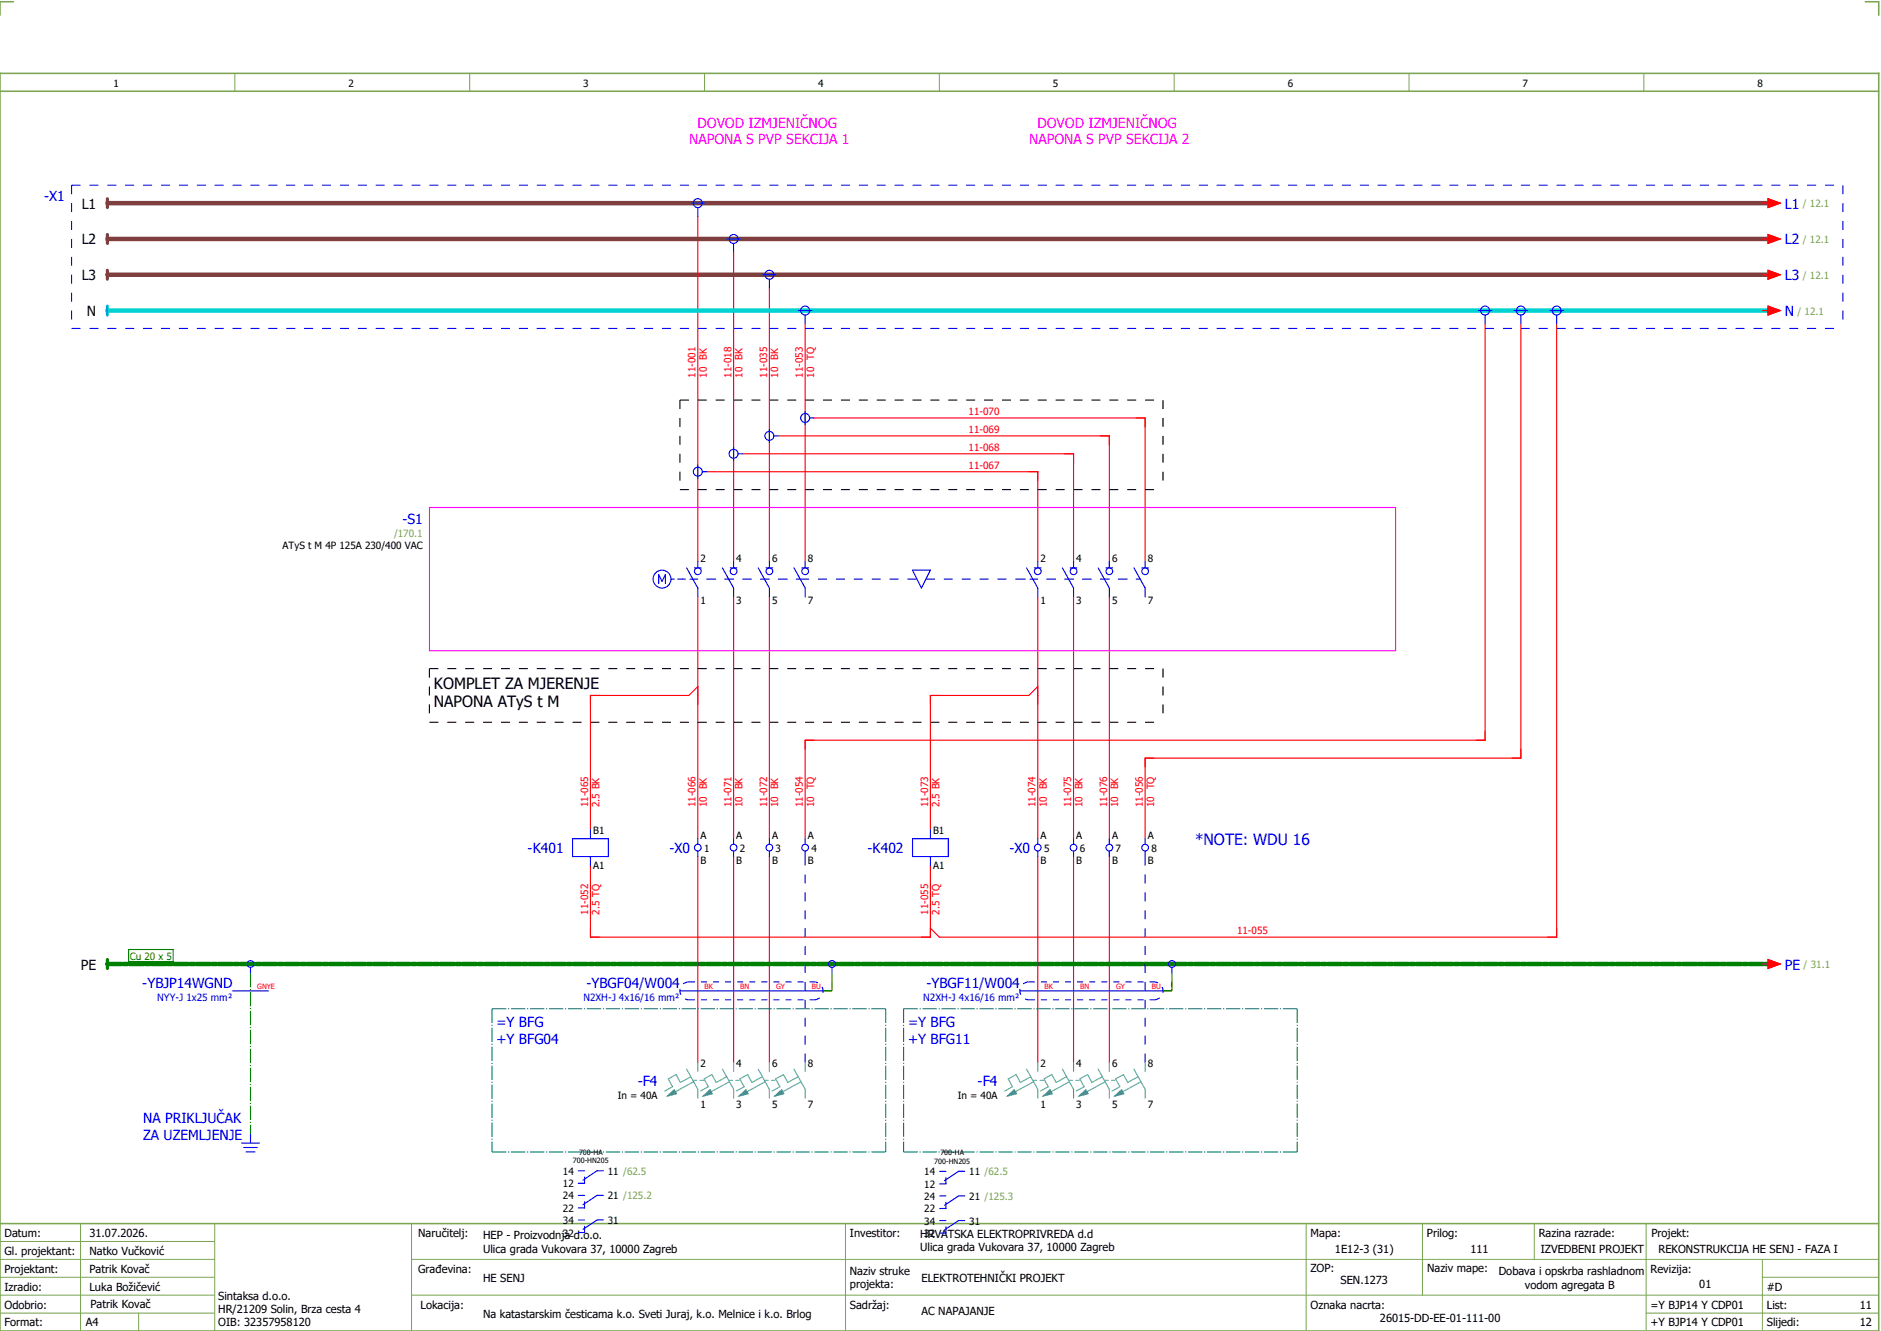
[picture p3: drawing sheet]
<svg xmlns="http://www.w3.org/2000/svg" width="421mm" height="297mm" viewBox="0 0 421 297" stroke-linecap="round" stroke-linejoin="round" font-family="sans-serif">
<path d="M0 16.4h420v281h-420zM3 .4h-3v3M417 .4h3v3M0 20.4h420M0 273.4h420" fill="none" stroke="#7ca552" stroke-width=".35"/>
<g fill="none" stroke="#7ca552" stroke-width=".22">
<path d="M52.5 16.4v4M105 16.4v4M157.5 16.4v4M210 16.4v4M262.5 16.4v4M315 16.4v4M367.5 16.4v4M0 277.4h48M18 273.4v24M48 273.4v24M92 273.4v24M189 273.4v24"/>
<path d="M292 273.4v23.8M318 273.4v16M343 273.4v8M368 273.4v23.8M0 281.4h48M0 285.4h47.8M0 293.4h47.8M31 293.4v4M47.8 289.4h-47.8M92 281.4h328M92 289.4h328M368 293.4h52"/>
<path d="M394 285.4h26M394 281.4v15.8"/>
</g>
<path d="M24 215.4h372" fill="none" stroke="#008000" stroke-width="1" stroke-dasharray="3.2 .4 1 .4"/>
<path d="M24 45.4h372M24 53.4h372M24 61.4h372" fill="none" stroke="#7f3f3f" stroke-width="1"/>
<g fill="none" stroke="#f00" stroke-width=".25">
<path d="M156 48.4v77M164 56.4v69M394 45.4h1.2M394 53.4h1.2M395.2 44.4l2.8 1-2.8 1zM395.2 52.4l2.8 1-2.8 1zM172 64.4v61M180 72.4v53M332 72.4v93h-152v22M340 72.4v97h-84v18M348 72.4v137h-138l-2-2M394 61.4h1.2"/>
<path d="M394 69.4h1.2M395.2 60.4l2.8 1-2.8 1zM395.2 68.4l2.8 1-2.8 1zM174 97.4h74v28M182 93.4h74v32M158 105.4h74v20M166 101.4h74v24M156 133.4v54M164 133.4v54M172 133.4v54M232 133.4v54M240 133.4v54"/>
<path d="M248 133.4v54M156 153.4l-2 2h-22v30M232 153.4l-2 2h-22v30M132 193.4v16h76v-16M156 191.4v46M164 191.4v46M172 191.4v46M232 191.4v46M240 191.4v46M248 191.4v46M394 215.4h1.2M395.2 214.4l2.8 1-2.8 1z"/>
</g>
<path d="M186 217.4v4M186 219.4v2M262 217.4v4M262 219.4v2M184 221.4h2M260 221.4h2" fill="none" stroke="#00be00" stroke-width=".25" stroke-dasharray="3.2 .4 .3 .4" stroke-linecap="butt"/>
<path d="M16 41.4h396M16 41.4v32M412 41.4v32M16 73.4h396M178.9 129.4h26.1M207 129.4h21.5M180 191.4v46M256 191.4v46" fill="none" stroke="#00f" stroke-width=".25" stroke-dasharray="2 2" stroke-linecap="butt"/>
<path d="M24 69.4h372" fill="none" stroke="#00d2d2" stroke-width="1"/>
<path d="M56 217.4v36" fill="none" stroke="#008000" stroke-width=".25" stroke-dasharray="3.2 .4 .3 .4" stroke-linecap="butt"/>
<path d="M24 214.4v2" fill="none" stroke="#008000" stroke-width=".7"/>
<path d="M24 44.4v2M24 52.4v2M24 60.4v2" fill="none" stroke="#7f3f3f" stroke-width=".7"/>
<g fill="none" stroke="#00f" stroke-width=".25">
<path d="M154.5 45.4h3M156 46.4v2M162.5 53.4h3M164 54.4v2M170.5 61.4h3M172 62.4v2M178.5 69.4h3M180 70.4v2M330.5 69.4h3M332 70.4v2M338.5 69.4h3M340 70.4v2"/>
<path d="M346.5 69.4h3M348 70.4v2M164 99.9v3M172 95.9v3M173 97.4h1M180 91.9v3M181 93.4h1M156 103.9v3M157 105.4h1M165 101.4h1M147.3 130.4v-2l.7 1.5 .8-1.5v2M150 129.4h.8"/>
<path d="M151.5 129.4h1.7M153.5 126.9l2.5 4.5v2M154.2 129.4h1.8M155.3 126.9h1.5M156 125.4v1.5M158 129.4h2M161.5 126.9l2.5 4.5v2M162 129.4h2M163.3 126.9h1.5M164 125.4v1.5M166 129.4h2M169.5 126.9l2.5 4.5v2"/>
<path d="M170 129.4h2M171.2 126.9h1.5M172 125.4v1.5M174 129.4h2M177.5 126.9l2.5 4.5v2M178 129.4h.9M179.2 126.9h1.5M180 125.4v1.5M204 127.4h4l-2 4zM228.5 129.4h.8M229.5 126.9l2.5 4.5v2M230.2 129.4h1.8"/>
<path d="M231.3 126.9h1.5M232 125.4v1.5M234 129.4h2M237.5 126.9l2.5 4.5v2M238 129.4h2M239.3 126.9h1.5M240 125.4v1.5M242 129.4h2M245.5 126.9l2.5 4.5v2M246 129.4h2M247.2 126.9h1.5M248 125.4v1.5"/>
<path d="M250 129.4h2M253.5 126.9l2.5 4.5v2M254 129.4h.9M255.2 126.9h1.5M256 125.4v1.5M128 187.4h8v4h-8zM132 185.4v2M132 191.4v2M156 187.4v1.2M156 190.1v1.3M164 187.4v1.2M164 190.1v1.3"/>
<path d="M172 187.4v1.2M172 190.1v1.3M180 187.4v1.2M180 190.1v1.3M204 187.4h8v4h-8zM208 185.4v2M208 191.4v2M232 187.4v1.2M232 190.1v1.3M240 187.4v1.2M240 190.1v1.3M248 187.4v1.2"/>
<path d="M248 190.1v1.3M256 187.4v1.2M256 190.1v1.3M56 216.1v1.3M186 216.1v1.3M262 216.1v1.3M52 221.4h8M152 221.4h32M228 221.4h32M54 255.4h4M54.5 256.4h3M55 257.4h2"/>
<path d="M56 253.4v2M129.3 261.6h1.4M129.3 267.1h1.4M129.3 272.6h1.4M130.7 263v1.4h-1.4M130.7 268.5v1.4h-1.4M130.7 274v1.4h-1.4M134.9 261.6h-1.4l-3.2 2.1M134.9 267.1h-1.4l-3.2 2.1M134.9 272.6h-1.4l-3.2 2.1M210.1 261.7h1.4M210.1 267.2h1.4"/>
<path d="M210.1 272.7h1.4M211.5 263.1v1.4h-1.4M211.5 268.6v1.4h-1.4M211.5 274.1v1.4h-1.4M215.7 261.7h-1.4l-3.2 2.1M215.7 267.2h-1.4l-3.2 2.1M215.7 272.7h-1.4l-3.2 2.1"/>
<circle cx="156" cy="45.4" r="1"/>
<circle cx="164" cy="53.4" r="1"/>
<circle cx="172" cy="61.4" r="1"/>
<circle cx="180" cy="69.4" r="1"/>
<circle cx="332" cy="69.4" r="1"/>
<circle cx="340" cy="69.4" r="1"/>
<circle cx="348" cy="69.4" r="1"/>
<circle cx="172" cy="97.4" r="1"/>
<circle cx="180" cy="93.4" r="1"/>
<circle cx="156" cy="105.4" r="1"/>
<circle cx="164" cy="101.4" r="1"/>
<circle cx="148" cy="129.4" r="2"/>
<circle cx="156" cy="127.6" r=".75"/>
<circle cx="164" cy="127.6" r=".75"/>
<circle cx="172" cy="127.6" r=".75"/>
<circle cx="180" cy="127.6" r=".75"/>
<circle cx="232" cy="127.6" r=".75"/>
<circle cx="240" cy="127.6" r=".75"/>
<circle cx="248" cy="127.6" r=".75"/>
<circle cx="256" cy="127.6" r=".75"/>
<circle cx="156" cy="189.4" r=".75"/>
<circle cx="164" cy="189.4" r=".75"/>
<circle cx="172" cy="189.4" r=".75"/>
<circle cx="180" cy="189.4" r=".75"/>
<circle cx="232" cy="189.4" r=".75"/>
<circle cx="240" cy="189.4" r=".75"/>
<circle cx="248" cy="189.4" r=".75"/>
<circle cx="256" cy="189.4" r=".75"/>
<circle cx="56" cy="215.4" r=".75"/>
<circle cx="186" cy="215.4" r=".75"/>
<circle cx="262" cy="215.4" r=".75"/>
</g>
<path d="M28.8 212.2h9.9v2.7h-9.9z" fill="none" stroke="#008000" stroke-width=".25"/>
<path d="M152 89.4h108M152 89.4v20M260 89.4v20M152 109.4h108M96 149.4h164M96 149.4v12M260 149.4v12M96 161.4h164" fill="none" stroke="#000" stroke-width=".25" stroke-dasharray="2 2" stroke-linecap="butt"/>
<path d="M24 68.4v2" fill="none" stroke="#00bfff" stroke-width=".7"/>
<path d="M110 225.4h88M110 225.4v32M198 225.4v32M202 225.4h88M202 225.4v32M290 225.4v32M110 257.4h88M202 257.4h88" fill="none" stroke="#007f7f" stroke-width=".25" stroke-dasharray="3.2 .4 .3 .4" stroke-linecap="butt"/>
<g fill="none" stroke="#52a5a5" stroke-width=".25">
<path d="M153.5 238.9l2.5 4.5v2M156 237.4v2M161.5 238.9l2.5 4.5v2M164 237.4v2M169.5 238.9l2.5 4.5v2M172 237.4v2M177.5 238.9l2.5 4.5v2M180 237.4v2M229.5 238.9l2.5 4.5v2M232 237.4v2M237.5 238.9l2.5 4.5v2M240 237.4v2"/>
<path d="M245.5 238.9l2.5 4.5v2M248 237.4v2M253.5 238.9l2.5 4.5v2M256 237.4v2M149.2 244.9l1.5-1.4 .5 .9zM154.4 240.6l-2.3 1.3-1-1.8-1.7 1 1 1.7-1.8 1M155 241.4h.7M155.1 241.7l-4.1 2.2M156.5 241.4h.7M157.2 244.9l1.5-1.4 .5 .9zM162.4 240.6l-2.3 1.3-1-1.8-1.7 1 1 1.7-1.8 1M163 241.4h.7"/>
<path d="M163.1 241.7l-4.1 2.2M164.5 241.4h.7M165.2 244.9l1.5-1.4 .5 .9zM170.4 240.6l-2.3 1.3-1-1.8-1.7 1 1 1.7-1.8 1M171 241.4h.7M171.1 241.7l-4.1 2.2M172.5 241.4h.7M173.2 244.9l1.5-1.4 .5 .9zM178.4 240.6l-2.3 1.3-1-1.8-1.7 1 1 1.7-1.8 1M179.1 241.7l-4.1 2.2M225.2 244.9l1.5-1.4 .5 .9zM230.4 240.6l-2.3 1.3-1-1.8-1.7 1 1 1.7-1.8 1"/>
<path d="M231 241.4h.7M231.1 241.7l-4.1 2.2M232.5 241.4h.7M233.2 244.9l1.5-1.4 .5 .9zM238.4 240.6l-2.3 1.3-1-1.8-1.7 1 1 1.7-1.8 1M239 241.4h.7M239.1 241.7l-4.1 2.2M240.5 241.4h.7M241.2 244.9l1.5-1.4 .5 .9zM246.4 240.6l-2.3 1.3-1-1.8-1.7 1 1 1.7-1.8 1M247 241.4h.8M247.1 241.7l-4.1 2.2"/>
<path d="M248.5 241.4h.7M249.2 244.9l1.5-1.4 .5 .9zM254.4 240.6l-2.3 1.3-1-1.8-1.7 1 1 1.7-1.8 1M255.1 241.7l-4.1 2.2"/>
</g>
<g fill="#52a5a5" stroke="#52a5a5" stroke-width=".22">
<path d="M157.2 244.9l1.5-1.4 .5 .9z"/>
<path d="M165.2 244.9l1.5-1.4 .5 .9z"/>
<path d="M149.2 244.9l1.5-1.4 .5 .9z"/>
<path d="M173.2 244.9l1.5-1.4 .5 .9z"/>
<path d="M233.2 244.9l1.5-1.4 .5 .9z"/>
<path d="M241.2 244.9l1.5-1.4 .5 .9z"/>
<path d="M225.2 244.9l1.5-1.4 .5 .9z"/>
<path d="M249.2 244.9l1.5-1.4 .5 .9z"/>
</g>
<path d="M154 219.4h28M154 219.4a2 2 0 0 0-2 2 2 2 0 0 0 2 2M230 219.4h28M230 219.4a2 2 0 0 0-2 2 2 2 0 0 0 2 2M154 223.4h28M182 223.4a2 2 0 0 0 2-2 2 2 0 0 0-2-2M230 223.4h28M258 223.4a2 2 0 0 0 2-2 2 2 0 0 0-2-2" fill="none" stroke="#00f" stroke-width=".25" stroke-dasharray="1.4 1.4" stroke-linecap="butt"/>
<path d="M96 113.4h216v32h-216z" fill="none" stroke="#f0f" stroke-width=".25"/>
<g fill="#f00" stroke="#f00" stroke-width=".22">
<path d="M395.2 44.4l2.8 1-2.8 1z"/>
<path d="M395.2 52.4l2.8 1-2.8 1z"/>
<path d="M395.2 60.4l2.8 1-2.8 1z"/>
<path d="M395.2 214.4l2.8 1-2.8 1z"/>
<path d="M395.2 68.4l2.8 1-2.8 1z"/>
</g>
<g font-size="3.5">
<text x="97" y="153.9">KOMPLET ZA MJERENJE</text>
<text x="97" y="158.1">NAPONA ATyS t M</text>
</g>
<text font-size="3.5" fill="#00f" x="267.2" y="188.9">*NOTE: WDU 16</text>
<g font-size="3.1" fill="#f0f">
<text x="155.9" y="28.5">DOVOD IZMJENIČNOG</text>
<text x="231.9" y="28.5">DOVOD IZMJENIČNOG</text>
<text x="154.1" y="32.3">NAPONA S PVP SEKCIJA 1</text>
<text x="230.1" y="32.3">NAPONA S PVP SEKCIJA 2</text>
</g>
<g font-size="3.1" fill="#00f">
<text x="9.9" y="45">-X1</text>
<text x="399" y="46.6">L1</text>
<text x="399" y="54.6">L2</text>
<text x="399" y="62.6">L3</text>
<text x="399" y="70.6">N</text>
<text x="89.9" y="117">-S1</text>
<text x="118" y="190.6">-K401</text>
<text x="149.7" y="190.6">-X0</text>
<text x="194" y="190.6">-K402</text>
<text x="225.7" y="190.6">-X0</text>
<text x="31.8" y="220.8">-YBJP14WGND</text>
<text x="131.1" y="220.8">-YBGF04/W004</text>
<text x="207.1" y="220.8">-YBGF11/W004</text>
<text x="399" y="216.6">PE</text>
<text x="111" y="229.5">=Y BFG</text>
<text x="111" y="233.3">+Y BFG04</text>
<text x="203" y="229.5">=Y BFG</text>
<text x="203" y="233.3">+Y BFG11</text>
<text x="142.6" y="242.6">-F4</text>
<text x="218.6" y="242.6">-F4</text>
<text x="32" y="251">NA PRIKLJUČAK</text>
<text x="32" y="254.8">ZA UZEMLJENJE</text>
</g>
<g font-size="3.1">
<text x="18.3" y="46.6">L1</text>
<text x="18.3" y="54.6">L2</text>
<text x="18.3" y="62.6">L3</text>
<text x="19.4" y="70.6">N</text>
<text x="18" y="216.6">PE</text>
</g>
<g font-size="2.5">
<text x="1" y="276.4">Datum:</text>
<text x="1" y="280.4">Gl. projektant:</text>
<text x="20" y="276.4">31.07.2026.</text>
<text x="20" y="280.4">Natko Vučković</text>
<text x="93.5" y="276.4">Naručitelj:</text>
<text x="108" y="276.9">HEP - Proizvodnja d.o.o.</text>
<text x="108" y="279.9">Ulica grada Vukovara 37, 10000 Zagreb</text>
<text x="190" y="276.4">Investitor:</text>
<text x="205.7" y="276.6">HRVATSKA ELEKTROPRIVREDA d.d</text>
<text x="205.7" y="279.6">Ulica grada Vukovara 37, 10000 Zagreb</text>
<text x="293" y="276.4">Mapa:</text>
<text x="298.4" y="279.9">1E12-3 (31)</text>
<text x="319" y="276.4">Prilog:</text>
<text x="328.7" y="279.9">111</text>
<text x="344" y="276.4">Razina razrade:</text>
<text x="344.4" y="279.9">IZVEDBENI PROJEKT</text>
<text x="369.2" y="276.3">Projekt:</text>
<text x="370.8" y="279.9">REKONSTRUKCIJA HE SENJ - FAZA I</text>
<text x="1" y="284.4">Projektant:</text>
<text x="20" y="284.4">Patrik Kovač</text>
<text x="93.5" y="284.4">Građevina:</text>
<text x="108" y="286.4">HE SENJ</text>
<text x="190" y="284.9">Naziv struke</text>
<text x="190" y="287.9">projekta:</text>
<text x="206" y="286.5">ELEKTROTEHNIČKI PROJEKT</text>
<text x="293" y="284.3">ZOP:</text>
<text x="299.7" y="286.9">SEN.1273</text>
<text x="319" y="284.3">Naziv mape:</text>
<text x="335.1" y="285">Dobava i opskrba rashladnom</text>
<text x="340.9" y="288">vodom agregata B</text>
<text x="369" y="284.4">Revizija:</text>
<text x="379.9" y="287.9">01</text>
<text x="1" y="288.4">Izradio:</text>
<text x="1" y="292.4">Odobrio:</text>
<text x="20" y="288.4">Luka Božičević</text>
<text x="20.2" y="292.3">Patrik Kovač</text>
<text x="48.8" y="290.4">Sintaksa d.o.o.</text>
<text x="48.8" y="293.4">HR/21209 Solin, Brza cesta 4</text>
<text x="94" y="292.4">Lokacija:</text>
<text x="190" y="292.4">Sadržaj:</text>
<text x="206" y="293.9">AC NAPAJANJE</text>
<text x="293" y="292.4">Oznaka nacrta:</text>
<text x="369" y="292.4">=Y BJP14 Y CDP01</text>
<text x="395" y="292.4">List:</text>
<text x="395" y="288.4">#D</text>
<text x="415.8" y="292.4">11</text>
<text x="1" y="296.4">Format:</text>
<text x="19.2" y="296.4">A4</text>
<text x="48.8" y="296.4">OIB: 32357958120</text>
<text x="108" y="294.4">Na katastarskim česticama k.o. Sveti Juraj, k.o. Melnice i k.o. Brlog</text>
<text x="308.5" y="295.4">26015-DD-EE-01-111-00</text>
<text x="369" y="296.4">+Y BJP14 Y CDP01</text>
<text x="395" y="296.4">Slijedi:</text>
<text x="415.8" y="296.4">12</text>
</g>
<g font-size="2.2">
<text x="25.4" y="19.4">1</text>
<text x="77.9" y="19.4">2</text>
<text x="130.4" y="19.4">3</text>
<text x="182.9" y="19.4">4</text>
<text x="235.4" y="19.4">5</text>
<text x="287.9" y="19.4">6</text>
<text x="340.4" y="19.4">7</text>
<text x="392.9" y="19.4">8</text>
<text x="63.2" y="122.6">ATyS t M 4P 125A 230/400 VAC</text>
<text x="156.6" y="125.5">2</text>
<text x="164.6" y="125.5">4</text>
<text x="172.6" y="125.5">6</text>
<text x="180.6" y="125.5">8</text>
<text x="232.6" y="125.5">2</text>
<text x="240.6" y="125.5">4</text>
<text x="248.6" y="125.5">6</text>
<text x="256.6" y="125.5">8</text>
<text x="156.6" y="135">1</text>
<text x="164.6" y="135">3</text>
<text x="172.6" y="135">5</text>
<text x="180.6" y="135">7</text>
<text x="232.6" y="135">1</text>
<text x="240.6" y="135">3</text>
<text x="248.6" y="135">5</text>
<text x="256.6" y="135">7</text>
<text x="132.6" y="186.3">B1</text>
<text x="156.6" y="187.5">A</text>
<text x="157.4" y="190.3">1</text>
<text x="164.6" y="187.5">A</text>
<text x="165.4" y="190.3">2</text>
<text x="172.6" y="187.5">A</text>
<text x="173.4" y="190.3">3</text>
<text x="180.6" y="187.5">A</text>
<text x="181.4" y="190.3">4</text>
<text x="208.6" y="186.3">B1</text>
<text x="232.6" y="187.5">A</text>
<text x="233.4" y="190.3">5</text>
<text x="240.6" y="187.5">A</text>
<text x="241.4" y="190.3">6</text>
<text x="248.6" y="187.5">A</text>
<text x="249.4" y="190.3">7</text>
<text x="256.6" y="187.5">A</text>
<text x="257.4" y="190.3">8</text>
<text x="132.6" y="194.2">A1</text>
<text x="156.6" y="193">B</text>
<text x="164.6" y="193">B</text>
<text x="172.6" y="193">B</text>
<text x="180.6" y="193">B</text>
<text x="208.6" y="194.2">A1</text>
<text x="232.6" y="193">B</text>
<text x="240.6" y="193">B</text>
<text x="248.6" y="193">B</text>
<text x="256.6" y="193">B</text>
<text x="156.6" y="238.3">2</text>
<text x="164.6" y="238.3">4</text>
<text x="172.6" y="238.3">6</text>
<text x="180.6" y="238.3">8</text>
<text x="232.6" y="238.3">2</text>
<text x="240.6" y="238.3">4</text>
<text x="248.6" y="238.3">6</text>
<text x="256.6" y="238.3">8</text>
<text x="138.1" y="245.5">In = 40A</text>
<text x="214.1" y="245.5">In = 40A</text>
<text x="156.6" y="247.6">1</text>
<text x="164.6" y="247.6">3</text>
<text x="172.6" y="247.6">5</text>
<text x="180.6" y="247.6">7</text>
<text x="232.6" y="247.6">1</text>
<text x="240.6" y="247.6">3</text>
<text x="248.6" y="247.6">5</text>
<text x="256.6" y="247.6">7</text>
<text x="125.8" y="262.5">14</text>
<text x="135.9" y="262.5">11 /62.5</text>
<text x="206.6" y="262.6">14</text>
<text x="216.7" y="262.6">11 /62.5</text>
<text x="125.8" y="265.3">12</text>
<text x="125.8" y="268">24</text>
<text x="135.9" y="268">21 /125.2</text>
<text x="206.6" y="265.4">12</text>
<text x="206.6" y="268.1">24</text>
<text x="216.7" y="268.1">21 /125.3</text>
<text x="125.8" y="270.8">22</text>
<text x="125.8" y="273.5">34</text>
<text x="135.9" y="273.5">31</text>
<text x="206.6" y="270.9">22</text>
<text x="206.6" y="273.6">34</text>
<text x="216.7" y="273.6">31</text>
<text x="125.8" y="276.3">32</text>
<text x="206.6" y="276.4">32</text>
</g>
<g font-size="2.2" fill="#7ca552">
<text x="403" y="46.3">/ 12.1</text>
<text x="403" y="54.3">/ 12.1</text>
<text x="403" y="62.3">/ 12.1</text>
<text x="401.8" y="70.3">/ 12.1</text>
<text x="88.1" y="119.9">/170.1</text>
<text x="403.2" y="216.3">/ 31.1</text>
</g>
<g font-size="2.2" fill="#f00">
<text x="155.5" y="84.4" transform="rotate(-90 155.5 84.4)">11-001</text>
<text x="158" y="84.4" transform="rotate(-90 158 84.4)">10 BK</text>
<text x="163.5" y="84.4" transform="rotate(-90 163.5 84.4)">11-018</text>
<text x="166" y="84.4" transform="rotate(-90 166 84.4)">10 BK</text>
<text x="171.5" y="84.4" transform="rotate(-90 171.5 84.4)">11-035</text>
<text x="174" y="84.4" transform="rotate(-90 174 84.4)">10 BK</text>
<text x="179.5" y="84.4" transform="rotate(-90 179.5 84.4)">11-053</text>
<text x="182" y="84.4" transform="rotate(-90 182 84.4)">10 TQ</text>
<text x="216.5" y="92.8">11-070</text>
<text x="216.5" y="100.8">11-068</text>
<text x="216.5" y="96.8">11-069</text>
<text x="216.5" y="104.8">11-067</text>
<text x="131.5" y="180.4" transform="rotate(-90 131.5 180.4)">11-065</text>
<text x="134" y="180.4" transform="rotate(-90 134 180.4)">2.5 BK</text>
<text x="155.5" y="180.4" transform="rotate(-90 155.5 180.4)">11-066</text>
<text x="158" y="180.4" transform="rotate(-90 158 180.4)">10 BK</text>
<text x="163.5" y="180.4" transform="rotate(-90 163.5 180.4)">11-071</text>
<text x="166" y="180.4" transform="rotate(-90 166 180.4)">10 BK</text>
<text x="171.5" y="180.4" transform="rotate(-90 171.5 180.4)">11-072</text>
<text x="174" y="180.4" transform="rotate(-90 174 180.4)">10 BK</text>
<text x="179.5" y="180.4" transform="rotate(-90 179.5 180.4)">11-054</text>
<text x="182" y="180.4" transform="rotate(-90 182 180.4)">10 TQ</text>
<text x="207.5" y="180.4" transform="rotate(-90 207.5 180.4)">11-073</text>
<text x="210" y="180.4" transform="rotate(-90 210 180.4)">2.5 BK</text>
<text x="231.5" y="180.4" transform="rotate(-90 231.5 180.4)">11-074</text>
<text x="234" y="180.4" transform="rotate(-90 234 180.4)">10 BK</text>
<text x="239.5" y="180.4" transform="rotate(-90 239.5 180.4)">11-075</text>
<text x="242" y="180.4" transform="rotate(-90 242 180.4)">10 BK</text>
<text x="247.5" y="180.4" transform="rotate(-90 247.5 180.4)">11-076</text>
<text x="250" y="180.4" transform="rotate(-90 250 180.4)">10 BK</text>
<text x="255.5" y="180.4" transform="rotate(-90 255.5 180.4)">11-056</text>
<text x="258" y="180.4" transform="rotate(-90 258 180.4)">10 TQ</text>
<text x="131.5" y="204.4" transform="rotate(-90 131.5 204.4)">11-052</text>
<text x="134" y="204.4" transform="rotate(-90 134 204.4)">2.5 TQ</text>
<text x="207.5" y="204.4" transform="rotate(-90 207.5 204.4)">11-055</text>
<text x="210" y="204.4" transform="rotate(-90 210 204.4)">2.5 TQ</text>
<text x="276.5" y="208.8">11-055</text>
</g>
<text font-size="2.2" fill="#008000" x="29" y="214.4">Cu 20 x 5</text>
<g font-size="2.2" fill="#00f">
<text x="35.2" y="223.6">NYY-J 1x25 mm²</text>
<text x="130.4" y="223.6">N2XH-J 4x16/16 mm²</text>
<text x="206.4" y="223.6">N2XH-J 4x16/16 mm²</text>
</g>
<g font-size="1.6" fill="#f00">
<text x="57.5" y="220.9">GNYE</text>
<text x="157.5" y="220.9">BK</text>
<text x="165.5" y="220.9">BN</text>
<text x="173.5" y="220.9">GY</text>
<text x="181.5" y="220.9">BU</text>
<text x="233.5" y="220.9">BK</text>
<text x="241.5" y="220.9">BN</text>
<text x="249.5" y="220.9">GY</text>
<text x="257.5" y="220.9">BU</text>
</g>
<g font-size="1.6">
<text x="129.4" y="258">700-HA</text>
<text x="128.1" y="259.9">700-HN205</text>
<text x="208.9" y="260">700-HN205</text>
<text x="210.2" y="258.1">700-HA</text>
</g>
</svg>
